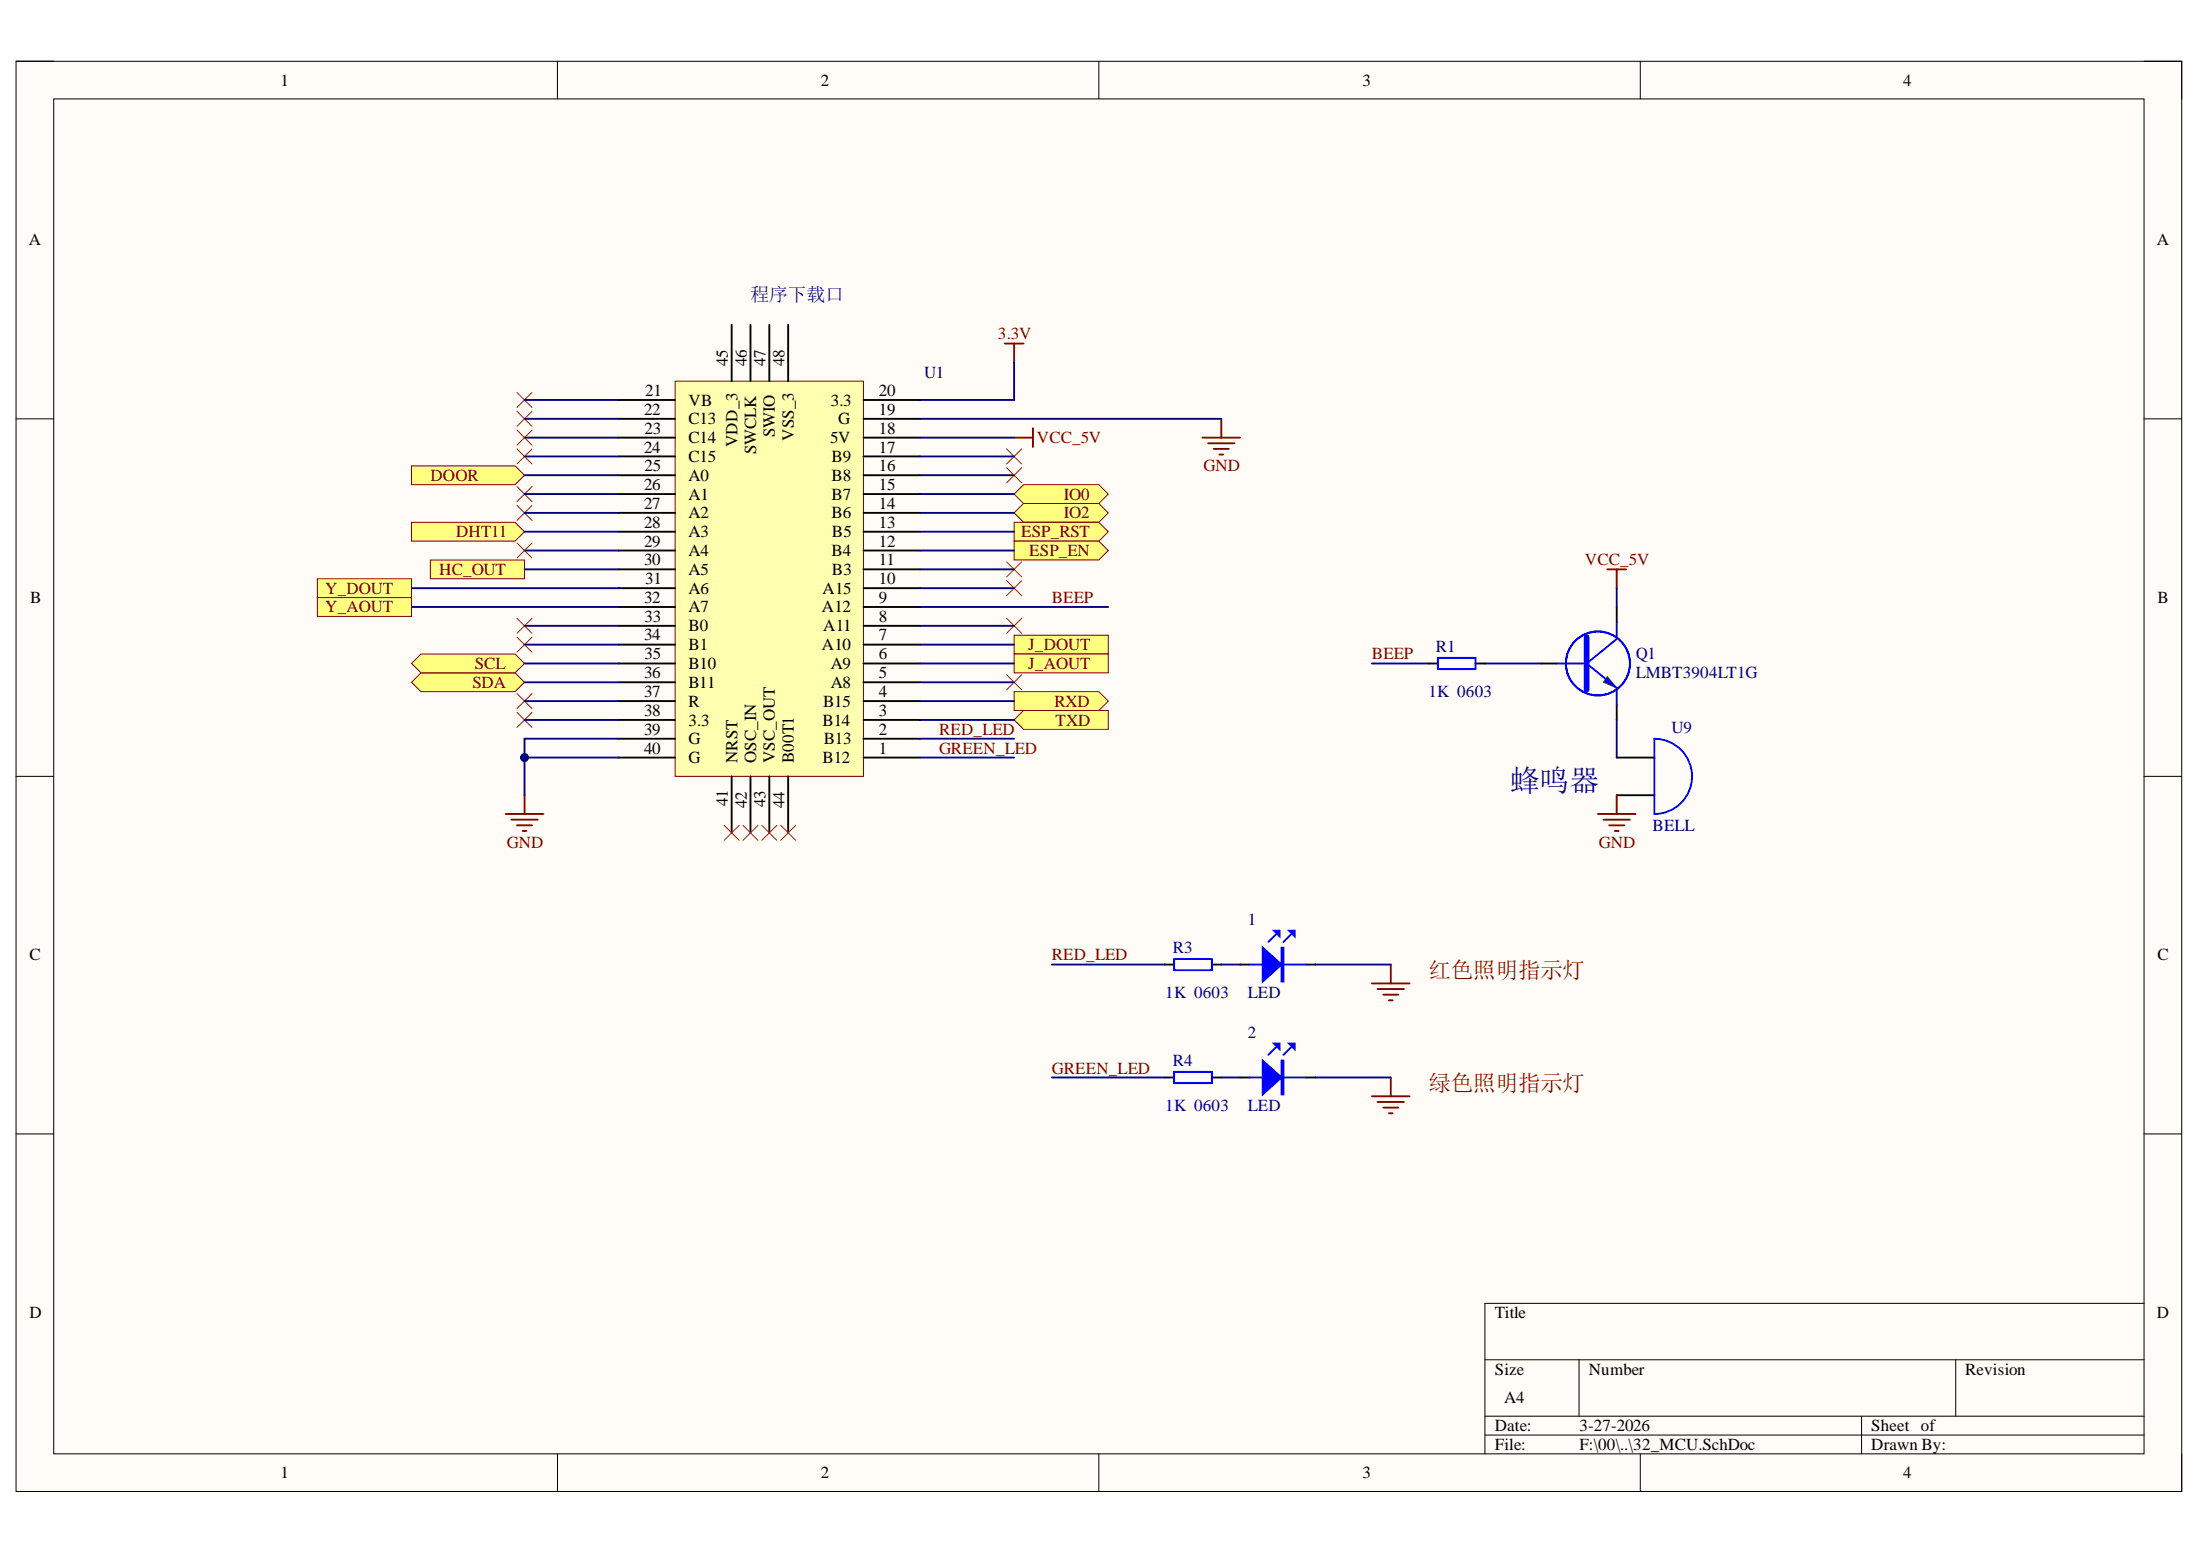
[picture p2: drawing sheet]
<svg xmlns="http://www.w3.org/2000/svg" width="297mm" height="210mm" viewBox="0 0 297 210" stroke-linecap="round" stroke-linejoin="round" font-family="sans-serif">
<path d="M2.2 8.3h292.4v193h-292.4z" fill-rule="evenodd" fill="#fffcf8"/>
<path d="M2.2 8.3h292.4v193h-292.4z" fill="none" stroke="#000" stroke-width=".14"/>
<path d="M7.3 13.4h282.2v182.8h-282.2z" fill-rule="evenodd" fill="#fffcf8"/>
<g fill="none" stroke="#000" stroke-width=".14">
<path d="M2.2 8.3h5.1M7.3 13.4h282.2v182.8h-282.2zM75.3 8.3v5M148.4 8.3v5M221.5 8.3v5.1M289.5 8.3h5.1v5.1M2.2 56.5h5.1M289.5 56.5h5.1M2.2 104.8h5.1M289.5 104.8h5.1M2.2 153.1h5.1M289.5 153.1h5.1"/>
<path d="M289.5 175.9h-89v20.3M75.3 196.2v5.1M148.4 196.2v5.1M200.5 183.6h89M200.5 191.2h89M200.5 193.7h89M213.2 183.6v7.6M221.5 196.2v5.1M251.3 191.2v5M264.1 183.6v7.6M294.6 196.2v5.1"/>
</g>
<path d="M91.2 51.5h25.4v53.3h-25.4z" fill-rule="evenodd" fill="#ffffb0"/>
<path d="M91.2 51.5h25.4v53.3h-25.4z" fill="none" stroke="#800000" stroke-width=".14"/>
<g fill="none" stroke="#000" stroke-width=".25">
<path d="M83.5 59.1h7.7M83.5 56.5h7.7M83.5 54h7.7M98.8 43.8v7.7M101.3 43.8v7.7M103.9 43.8v7.7M106.4 43.8v7.7M116.6 59.1h7.6M116.6 56.5h7.6M116.6 54h7.6M83.5 79.4h7.7M83.5 76.9h7.7"/>
<path d="M83.5 74.3h7.7M83.5 71.8h7.7M83.5 69.2h7.7M83.5 66.7h7.7M83.5 64.2h7.7M83.5 61.6h7.7M116.6 79.4h7.6M116.6 76.9h7.6M116.6 74.3h7.6M116.6 71.8h7.6M116.6 69.2h7.6M116.6 66.7h7.6"/>
<path d="M116.6 64.2h7.6M116.6 61.6h7.6M83.5 99.7h7.7M83.5 97.2h7.7M83.5 94.6h7.7M83.5 92.1h7.7M83.5 89.6h7.7M83.5 87h7.7M83.5 84.5h7.7M83.5 81.9h7.7M116.6 99.7h7.6M116.6 97.2h7.6"/>
<path d="M116.6 94.6h7.6M116.6 92.1h7.6M116.6 89.6h7.6M116.6 87h7.6M116.6 84.5h7.6M116.6 81.9h7.6M83.5 102.3h7.7M98.8 104.8v7.6M101.3 104.8v7.6M103.9 104.8v7.6M106.4 104.8v7.6M116.6 102.3h7.6"/>
</g>
<path d="M162.4 59.1h5M163.1 59.8h3.6M164.9 56.5v2.6M163.9 60.6h2M164.6 61.4h.5" fill="none" stroke="#800000" stroke-width=".25"/>
<path d="M55.6 62.9h13.9l1.3 1.3-1.3 1.2h-13.9z" fill-rule="evenodd" fill="#ffff80"/>
<path d="M55.6 62.9h13.9l1.3 1.3-1.3 1.2h-13.9z" fill="none" stroke="#800000" stroke-width=".14"/>
<path d="M135.7 46.4h2.5M136.9 46.4v2.5M68.3 109.9h5.1M69 110.6h3.6M69.8 111.4h2M70.6 112.2h.5M70.8 107.3v2.6" fill="none" stroke="#800000" stroke-width=".25"/>
<path d="M55.6 70.5h13.9l1.3 1.3-1.3 1.2h-13.9z" fill-rule="evenodd" fill="#ffff80"/>
<path d="M55.6 70.5h13.9l1.3 1.3-1.3 1.2h-13.9z" fill="none" stroke="#800000" stroke-width=".14"/>
<path d="M55.6 92.1l1.2-1.3h12.7l1.3 1.3-1.3 1.3h-12.7z" fill-rule="evenodd" fill="#ffff80"/>
<path d="M55.6 92.1l1.2-1.3h12.7l1.3 1.3-1.3 1.3h-12.7z" fill="none" stroke="#800000" stroke-width=".14"/>
<path d="M55.6 89.6l1.2-1.3h12.7l1.3 1.3-1.3 1.2h-12.7z" fill-rule="evenodd" fill="#ffff80"/>
<path d="M55.6 89.6l1.2-1.3h12.7l1.3 1.3-1.3 1.2h-12.7z" fill="none" stroke="#800000" stroke-width=".14"/>
<path d="M136.9 69.2l1.3-1.2h10.2l1.2 1.2-1.2 1.3h-10.2z" fill-rule="evenodd" fill="#ffff80"/>
<path d="M136.9 69.2l1.3-1.2h10.2l1.2 1.2-1.2 1.3h-10.2z" fill="none" stroke="#800000" stroke-width=".14"/>
<path d="M136.9 66.7l1.3-1.3h10.2l1.2 1.3-1.2 1.3h-10.2z" fill-rule="evenodd" fill="#ffff80"/>
<path d="M136.9 66.7l1.3-1.3h10.2l1.2 1.3-1.2 1.3h-10.2z" fill="none" stroke="#800000" stroke-width=".14"/>
<path d="M136.9 93.4h11.5l1.2 1.2-1.2 1.3h-11.5z" fill-rule="evenodd" fill="#ffff80"/>
<path d="M136.9 93.4h11.5l1.2 1.2-1.2 1.3h-11.5z" fill="none" stroke="#800000" stroke-width=".14"/>
<path d="M136.9 70.5h11.5l1.2 1.3-1.2 1.2h-11.5z" fill-rule="evenodd" fill="#ffff80"/>
<path d="M136.9 70.5h11.5l1.2 1.3-1.2 1.2h-11.5z" fill="none" stroke="#800000" stroke-width=".14"/>
<path d="M136.9 73h11.5l1.2 1.3-1.2 1.3h-11.5z" fill-rule="evenodd" fill="#ffff80"/>
<path d="M136.9 73h11.5l1.2 1.3-1.2 1.3h-11.5z" fill="none" stroke="#800000" stroke-width=".14"/>
<path d="M136.9 97.2l1.3-1.3h11.4v2.5h-11.4z" fill-rule="evenodd" fill="#ffff80"/>
<path d="M136.9 97.2l1.3-1.3h11.4v2.5h-11.4z" fill="none" stroke="#800000" stroke-width=".14"/>
<path d="M97.8 111.4l2 2M99.8 111.4l-2 2M100.3 111.4l2 2M102.3 111.4l-2 2M102.9 111.4l2 2M104.9 111.4l-2 2M105.4 111.4l2 2M107.4 111.4l-2 2" fill="none" stroke="#f00" stroke-width=".14"/>
<path d="M58.1 75.6h12.7v2.5h-12.7z" fill-rule="evenodd" fill="#ffff80"/>
<path d="M58.1 75.6h12.7v2.5h-12.7z" fill="none" stroke="#800000" stroke-width=".14"/>
<path d="M136.9 85.7h12.7v2.6h-12.7z" fill-rule="evenodd" fill="#ffff80"/>
<path d="M136.9 85.7h12.7v2.6h-12.7z" fill="none" stroke="#800000" stroke-width=".14"/>
<path d="M136.9 88.3h12.7v2.5h-12.7z" fill-rule="evenodd" fill="#ffff80"/>
<path d="M136.9 88.3h12.7v2.5h-12.7z" fill="none" stroke="#800000" stroke-width=".14"/>
<g fill="none" stroke="#f00" stroke-width=".14">
<path d="M69.8 53l2 2M69.8 55.5l2 2M69.8 58.1l2 2M71.8 53l-2 2M71.8 55.5l-2 2M71.8 58.1l-2 2M69.8 60.6l2 2M69.8 65.7l2 2M69.8 68.2l2 2.1M69.8 73.3l2 2M71.8 60.6l-2 2M71.8 65.7l-2 2"/>
<path d="M71.8 68.2l-2 2.1M71.8 73.3l-2 2M135.9 78.4l2 2M135.9 75.8l2 2.1M135.9 63.1l2 2.1M135.9 60.6l2 2M137.9 78.4l-2 2M137.9 75.8l-2 2.1M137.9 63.1l-2 2.1M137.9 60.6l-2 2M69.8 83.5l2 2M69.8 86l2 2"/>
<path d="M69.8 93.6l2 2.1M69.8 96.2l2 2M71.8 83.5l-2 2M71.8 86l-2 2M71.8 93.6l-2 2.1M71.8 96.2l-2 2M135.9 91.1l2 2M135.9 83.5l2 2M137.9 91.1l-2 2M137.9 83.5l-2 2"/>
</g>
<path d="M218.3 102.3h5.1M218.3 107.3h5.1M157.3 130.2h1.2M163.6 130.2h1.3M167.4 130.2h1.3M176.3 130.2h1.3" fill="none" stroke="#000" stroke-width=".25"/>
<path d="M223.4 99.7a5.1 5.1 0 0 1 5.1 5.1 5.1 5.1 0 0 1-5.1 5.1zM158.5 129.4h5.1v1.6h-5.1zM168.7 130.2h7.6M172.3 126.1l-1.1 1.1M174.3 126.1l-1 1.1" fill="none" stroke="#00f" stroke-width=".25"/>
<path d="M136.9 59.1h2.6M139.5 57.8v2.5M217 76.9h2.6M218.3 76.9v2.5M215.7 109.9h5.1M216.5 110.6h3.6M217.3 111.4h2M218 112.2h.5M218.3 107.3v2.6" fill="none" stroke="#800000" stroke-width=".25"/>
<path d="M170.5 127.9l2.5 2.3-2.5 2.3z" fill="#00f"/>
<path d="M170.5 127.9l2.5 2.3-2.5 2.3zM173 127.9h.3v4.6h-.3zM173.2 127.9v4.6" fill="none" stroke="#00f" stroke-width=".25"/>
<path d="M174 125.6h.8v.8z" fill="#00f"/>
<path d="M174 125.6h.8v.8z" fill="none" stroke="#00f" stroke-width=".25"/>
<path d="M172 125.6h.8v.8z" fill="#00f"/>
<path d="M172 125.6h.8v.8zM158.5 144.7h5.1v1.5h-5.1zM168.7 145.4h7.6M172.3 141.4l-1.1 1M174.3 141.4l-1 1" fill="none" stroke="#00f" stroke-width=".25"/>
<path d="M185.2 132.7h5.1M186 133.5h3.6M186.8 134.3h2M187.5 135h.5M187.8 130.2v2.5" fill="none" stroke="#800000" stroke-width=".25"/>
<path d="M157.3 145.4h1.2M163.6 145.4h1.3M167.4 145.4h1.3M176.3 145.4h1.3" fill="none" stroke="#000" stroke-width=".25"/>
<path d="M170.5 143.2l2.5 2.2-2.5 2.3z" fill="#00f"/>
<path d="M170.5 143.2l2.5 2.2-2.5 2.3zM173 143.2h.3v4.5h-.3zM173.2 143.2v4.5" fill="none" stroke="#00f" stroke-width=".25"/>
<path d="M174 140.9h.8v.7z" fill="#00f"/>
<path d="M174 140.9h.8v.7z" fill="none" stroke="#00f" stroke-width=".25"/>
<path d="M172 140.9h.8v.7z" fill="#00f"/>
<path d="M172 140.9h.8v.7z" fill="none" stroke="#00f" stroke-width=".25"/>
<path d="M185.2 148h5.1M186 148.8h3.6M186.8 149.5h2M187.5 150.3h.5M187.8 145.4v2.6" fill="none" stroke="#800000" stroke-width=".25"/>
<g fill="none" stroke="#000080" stroke-width=".25">
<path d="M70.8 59.1h12.7M70.8 54h12.7M70.8 56.5h12.7M124.2 59.1h12.7M124.2 56.5h40.7M136.9 48.9v5.1h-12.7M55.6 79.4h27.9M70.8 64.2h12.7M70.8 66.7h12.7M70.8 61.6h12.7M70.8 74.3h12.7M70.8 76.9h12.7"/>
<path d="M70.8 69.2h12.7M70.8 71.8h12.7M124.2 64.2h12.7M124.2 66.7h12.7M124.2 61.6h12.7M124.2 79.4h12.7M124.2 74.3h12.7M124.2 76.9h12.7M124.2 69.2h12.7M124.2 71.8h12.7M55.6 81.9h27.9M70.8 94.6h12.7"/>
<path d="M70.8 97.2h12.7M70.8 89.6h12.7M70.8 92.1h12.7M70.8 84.5h12.7M70.8 87h12.7M124.2 81.9h25.4M124.2 94.6h12.7M124.2 97.2h12.7M124.2 89.6h12.7M124.2 92.1h12.7M124.2 84.5h12.7M124.2 87h12.7"/>
<path d="M70.8 102.3h12.7"/>
</g>
<circle cx="70.8" cy="102.3" r=".51" fill="#000080"/>
<circle cx="70.8" cy="102.3" r=".51" fill="none" stroke="#000080" stroke-width=".14"/>
<path d="M83.5 99.7h-12.7v7.6M124.2 99.7h12.7M124.2 102.3h12.7" fill="none" stroke="#000080" stroke-width=".25"/>
<circle cx="70.8" cy="102.3" r=".51" fill="#000080"/>
<circle cx="70.8" cy="102.3" r=".51" fill="none" stroke="#000080" stroke-width=".14"/>
<path d="M185.2 89.6h7.7M200.5 89.6h7.6M142 130.2h15.3M164.9 130.2h2.5M177.6 130.2h10.2M142 145.4h15.3M164.9 145.4h2.5M177.6 145.4h10.2" fill="none" stroke="#000080" stroke-width=".25"/>
<path d="M192.9 89.6h1.2M199.2 89.6h1.3" fill="none" stroke="#000" stroke-width=".25"/>
<path d="M194.1 88.8h5.1v1.5h-5.1z" fill="none" stroke="#00f" stroke-width=".25"/>
<path d="M217 91.3l1.3 1.6-1.8-.8z" fill="#00f"/>
<path d="M217 91.3l1.3 1.6-1.8-.8z" fill="none" stroke="#4d3506" stroke-width=".14"/>
<path d="M214.2 86v7.1" fill="none" stroke="#00f" stroke-width=".76"/>
<g fill="none" stroke="#00f" stroke-width=".25">
<path d="M210.2 89.6h4M214.2 89.6l4.1 3.3M218.3 86.3l-4.1 3.3"/>
<circle cx="215.7" cy="89.6" r="4.3"/>
<circle cx="215.8" cy="89.6" r="4.3"/>
</g>
<path d="M208.1 89.6h2.1M218.3 81.9v2.1M218.3 95.2v2" fill="none" stroke="#000" stroke-width=".25"/>
<path d="M218.3 84v2M218.3 93.1v2.1" fill="none" stroke="#0000bf" stroke-width=".25"/>
<path d="M218.3 79.4v2.5M218.3 97.2v5.1" fill="none" stroke="#000080" stroke-width=".25"/>
<path d="M42.8 78.1h12.8v2.6h-12.8z" fill-rule="evenodd" fill="#ffff80"/>
<path d="M42.8 78.1h12.8v2.6h-12.8z" fill="none" stroke="#800000" stroke-width=".14"/>
<path d="M42.8 80.7h12.8v2.5h-12.8z" fill-rule="evenodd" fill="#ffff80"/>
<path d="M42.8 80.7h12.8v2.5h-12.8z" fill="none" stroke="#800000" stroke-width=".14"/>
<text font-size="4.1" fill="#000080" x="203.9" y="106.8">蜂鸣器</text>
<g font-size="3" fill="#800000">
<text x="192.9" y="132">红色照明指示灯</text>
<text x="192.9" y="147.2">绿色照明指示灯</text>
</g>
<text font-size="2.5" fill="#000080" x="101.3" y="40.7">程序下载口</text>
<g font-size="2.3">
<text x="37.9" y="11.6">1</text>
<text x="110.8" y="11.6">2</text>
<text x="184" y="11.6">3</text>
<text x="257" y="11.6">4</text>
<text x="3.9" y="33.1">A</text>
<text x="291.2" y="33.1">A</text>
<text x="87.1" y="53.5">21</text>
<text x="98.3" y="49.4" transform="rotate(-90 98.3 49.4)">45</text>
<text x="100.8" y="49.4" transform="rotate(-90 100.8 49.4)">46</text>
<text x="103.4" y="49.4" transform="rotate(-90 103.4 49.4)">47</text>
<text x="105.9" y="49.4" transform="rotate(-90 105.9 49.4)">48</text>
<text x="118.7" y="53.5">20</text>
<text x="87" y="56">22</text>
<text x="87" y="58.6">23</text>
<text x="93" y="54.8">VB</text>
<text x="93" y="57.3">C13</text>
<text x="93" y="59.8">C14</text>
<text x="104.6" y="59" transform="rotate(-90 104.6 59)">SWIO</text>
<text x="107.2" y="59.5" transform="rotate(-90 107.2 59.5)">VSS_3</text>
<text x="112.1" y="59.8">5V</text>
<text x="112.2" y="54.8">3.3</text>
<text x="113.2" y="57.3">G</text>
<text x="118.7" y="58.6">18</text>
<text x="118.7" y="56">19</text>
<text x="87" y="61.1">24</text>
<text x="87" y="63.6">25</text>
<text x="93" y="62.4">C15</text>
<text x="93" y="64.9">A0</text>
<text x="99.6" y="60.3" transform="rotate(-90 99.6 60.3)">VDD_3</text>
<text x="102.1" y="61.3" transform="rotate(-90 102.1 61.3)">SWCLK</text>
<text x="112.2" y="64.9">B8</text>
<text x="112.2" y="62.4">B9</text>
<text x="118.7" y="63.6">16</text>
<text x="118.7" y="61.1">17</text>
<text x="87" y="66.2">26</text>
<text x="87" y="68.7">27</text>
<text x="87" y="71.2">28</text>
<text x="93" y="67.4">A1</text>
<text x="93" y="70">A2</text>
<text x="112.2" y="70">B6</text>
<text x="112.2" y="67.4">B7</text>
<text x="118.7" y="71.2">13</text>
<text x="118.7" y="68.7">14</text>
<text x="118.7" y="66.2">15</text>
<text x="87" y="76.3">30</text>
<text x="87" y="73.8">29</text>
<text x="93" y="77.6">A5</text>
<text x="93" y="72.5">A3</text>
<text x="93" y="75">A4</text>
<text x="112.2" y="75">B4</text>
<text x="112.3" y="77.6">B3</text>
<text x="112.3" y="72.5">B5</text>
<text x="118.7" y="76.3">11</text>
<text x="118.7" y="73.8">12</text>
<text x="4.1" y="81.4">B</text>
<text x="87" y="81.4">32</text>
<text x="87" y="83.9">33</text>
<text x="87.1" y="78.9">31</text>
<text x="93" y="80.1">A6</text>
<text x="93" y="82.7">A7</text>
<text x="111" y="82.7">A12</text>
<text x="111.1" y="80.1">A15</text>
<text x="118.7" y="83.9">8</text>
<text x="118.7" y="81.4">9</text>
<text x="118.7" y="78.9">10</text>
<text x="291.3" y="81.4">B</text>
<text x="87" y="86.5">34</text>
<text x="87" y="89">35</text>
<text x="93" y="85.2">B0</text>
<text x="93" y="87.7">B1</text>
<text x="111" y="87.7">A10</text>
<text x="111.1" y="85.2">A11</text>
<text x="118.7" y="89">6</text>
<text x="118.7" y="86.5">7</text>
<text x="87" y="91.5">36</text>
<text x="87" y="94.1">37</text>
<text x="93" y="90.3">B10</text>
<text x="93" y="92.9">B11</text>
<text x="93" y="95.4">R</text>
<text x="111.1" y="95.4">B15</text>
<text x="112.2" y="92.9">A8</text>
<text x="112.2" y="90.3">A9</text>
<text x="118.7" y="94.1">4</text>
<text x="118.7" y="91.5">5</text>
<text x="87" y="96.7">38</text>
<text x="87" y="99.2">39</text>
<text x="87" y="101.8">40</text>
<text x="93" y="98">3.3</text>
<text x="93" y="100.5">G</text>
<text x="111.1" y="98">B14</text>
<text x="111.2" y="100.5">B13</text>
<text x="118.7" y="101.8">1</text>
<text x="118.7" y="99.2">2</text>
<text x="118.7" y="96.7">3</text>
<text x="93" y="103">G</text>
<text x="99.6" y="103" transform="rotate(-90 99.6 103)">NRST</text>
<text x="102.1" y="103" transform="rotate(-90 102.1 103)">OSC_IN</text>
<text x="104.6" y="103" transform="rotate(-90 104.6 103)">VSC_OUT</text>
<text x="107.2" y="103" transform="rotate(-90 107.2 103)">B00T1</text>
<text x="111.1" y="103">B12</text>
<text x="98.3" y="108.9" transform="rotate(-90 98.3 108.9)">41</text>
<text x="100.8" y="109" transform="rotate(-90 100.8 109)">42</text>
<text x="103.4" y="108.9" transform="rotate(-90 103.4 108.9)">43</text>
<text x="105.9" y="109" transform="rotate(-90 105.9 109)">44</text>
<text x="4" y="129.6">C</text>
<text x="291.3" y="129.6">C</text>
<text x="4" y="177.9">D</text>
<text x="201.8" y="177.9">Title</text>
<text x="291.2" y="177.9">D</text>
<text x="201.8" y="185.6">Size</text>
<text x="214.5" y="185.6">Number</text>
<text x="265.3" y="185.6">Revision</text>
<text x="203.1" y="189.4">A4</text>
<text x="201.8" y="193.2">Date:</text>
<text x="201.8" y="195.7">File:</text>
<text x="213.2" y="193.2">3-27-2026</text>
<text x="213.2" y="195.7">F:\00\..\32_MCU.SchDoc</text>
<text x="252.7" y="193.2">Sheet of</text>
<text x="252.7" y="195.7">Drawn By:</text>
<text x="37.9" y="199.5">1</text>
<text x="110.8" y="199.5">2</text>
<text x="184" y="199.5">3</text>
<text x="257" y="199.5">4</text>
</g>
<g font-size="2.3" fill="#800000">
<text x="134.7" y="45.8">3.3V</text>
<text x="140" y="59.8">VCC_5V</text>
<text x="58.1" y="64.9">DOOR</text>
<text x="162.5" y="63.6">GND</text>
<text x="143.6" y="70">IO2</text>
<text x="143.6" y="67.4">IO0</text>
<text x="59.3" y="77.6">HC_OUT</text>
<text x="61.6" y="72.5">DHT11</text>
<text x="137.9" y="72.5">ESP_RST</text>
<text x="139" y="75">ESP_EN</text>
<text x="214" y="76.3">VCC_5V</text>
<text x="43.9" y="80.1">Y_DOUT</text>
<text x="43.9" y="82.7">Y_AOUT</text>
<text x="142" y="81.4">BEEP</text>
<text x="138.8" y="87.7">J_DOUT</text>
<text x="185.2" y="89">BEEP</text>
<text x="63.8" y="92.9">SDA</text>
<text x="64.1" y="90.3">SCL</text>
<text x="138.8" y="90.3">J_AOUT</text>
<text x="142.4" y="95.4">RXD</text>
<text x="126.8" y="99.2">RED_LED</text>
<text x="126.8" y="101.8">GREEN_LED</text>
<text x="142.5" y="98">TXD</text>
<text x="68.4" y="114.4">GND</text>
<text x="215.9" y="114.4">GND</text>
<text x="142" y="129.6">RED_LED</text>
<text x="142" y="144.9">GREEN_LED</text>
</g>
<g font-size="2.3" fill="#000080">
<text x="124.8" y="51">U1</text>
<text x="193.9" y="88">R1</text>
<text x="220.9" y="89">Q1</text>
<text x="192.9" y="94.1">1K 0603</text>
<text x="220.9" y="91.5">LMBT3904LT1G</text>
<text x="225.7" y="99">U9</text>
<text x="223.1" y="112.1">BELL</text>
<text x="168.5" y="124.8">1</text>
<text x="158.3" y="128.6">R3</text>
<text x="157.3" y="134.7">1K 0603</text>
<text x="168.5" y="134.7">LED</text>
<text x="158.3" y="143.9">R4</text>
<text x="168.5" y="140.1">2</text>
<text x="157.3" y="150">1K 0603</text>
<text x="168.5" y="150">LED</text>
</g>
</svg>
